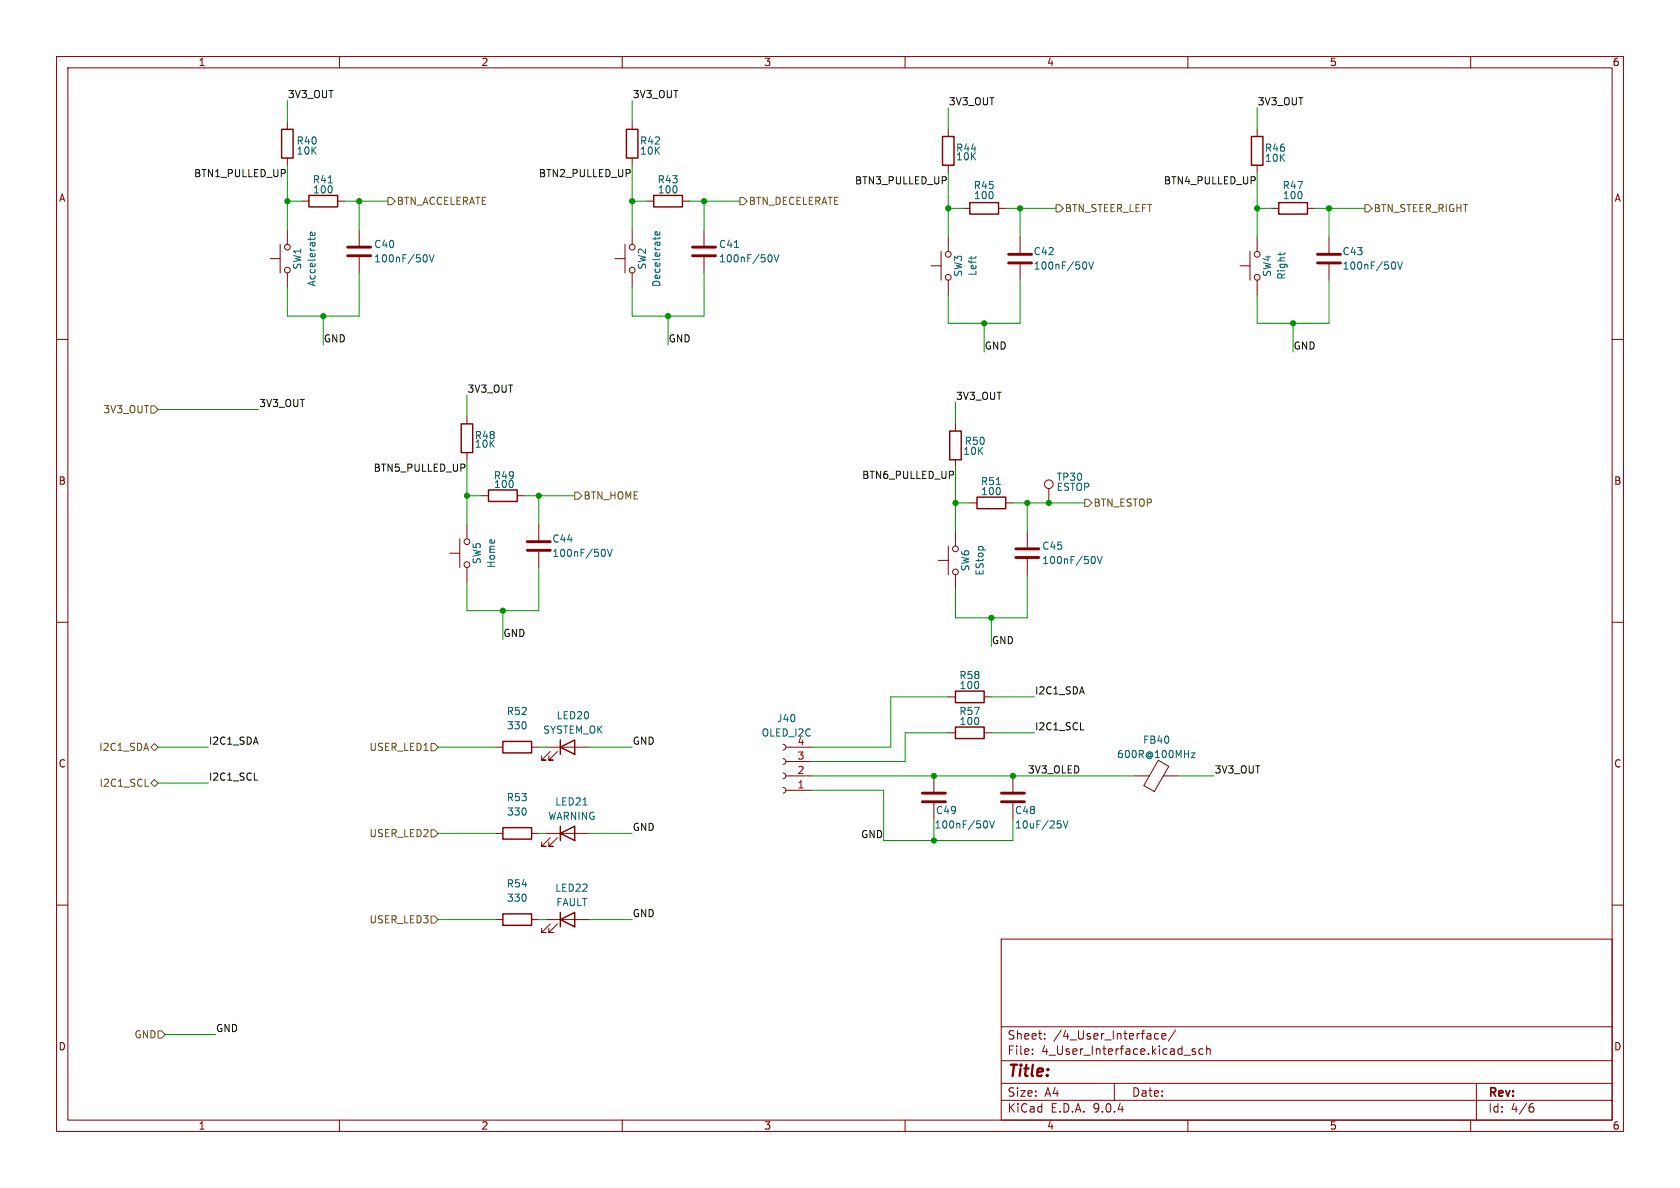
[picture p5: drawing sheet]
<svg xmlns="http://www.w3.org/2000/svg" width="297mm" height="210mm" viewBox="0 0 297 210" stroke-linecap="round" stroke-linejoin="round" font-family="sans-serif">
<g fill="none" stroke="#840000" stroke-width=".18">
<path d="M10 10h277v190h-277zM12 12h273v186h-273zM60 10v2M110 10v2M160 10v2M210 10v2M260 10v2M50.8 21.6v1.3M50.8 27.9v1.3M53.3 35.6h1.3M59.7 35.6h1.3M111.8 21.6v1.3"/>
<path d="M111.8 27.9v1.3M114.3 35.6h1.3M120.6 35.6h1.3M167.6 22.9v1.2M167.6 29.2v1.3M170.2 36.8h1.2M176.5 36.8h1.3M222.2 22.9v1.2M222.2 29.2v1.3M224.8 36.8h1.3M231.1 36.8h1.3M47.8 45.7h1.7"/>
<path d="M49.5 43.2v5.1M50.8 40.6v2.6M50.8 48.3v2.5M63.5 40.6v2.8M63.5 45.5v2.8M108.7 45.7h1.8M110.5 43.2v5.1M111.8 40.6v2.6M111.8 48.3v2.5M124.5 40.6v2.8M124.5 45.5v2.8M164.6 47h1.8"/>
<path d="M166.4 44.5v5M167.6 41.9v2.6M167.6 49.5v2.6M180.3 41.9v2.8M180.3 46.7v2.8M219.2 47h1.8M221 44.5v5M222.2 41.9v2.6M222.2 49.5v2.6M234.9 41.9v2.8M234.9 46.7v2.8M10 60h2"/>
<path d="M82.5 73.7v1.2M168.9 74.9v1.3M285 60h2M79.5 97.8h1.8M81.3 95.3v5M82.5 80v1.3M82.5 92.7v2.6M85.1 87.6h1.3M91.4 87.6h1.3M95.2 92.7v2.8M95.2 97.5v2.8M165.9 99.1h1.7"/>
<path d="M167.6 96.5v5.1M168.9 81.3v1.3M168.9 94v2.5M171.4 88.9h1.3M177.8 88.9h1.3M181.6 94v2.8M181.6 98.8v2.8M185.4 86.4v2.5M10 110h2M82.5 100.3v2.6M168.9 101.6v2.5M285 110h2"/>
<path d="M87.6 132.1h1.3M94 132.1h1.2M96.5 132.1h7.6M97.3 132.8l-1.5 1.6h.7h-.7v-.8M98.6 132.8l-1.6 1.6h.8h-.8v-.8M138.4 139.2l.4 .1 .1 .4-.1 .4-.4 .1M138.4 136.7l.4 .1 .1 .4-.1 .3-.4 .2M138.4 134.1l.4 .2 .1 .3-.1 .4-.4 .1M138.4 131.6l.4 .1 .1 .4-.1 .3-.4 .2M138.9 139.7h4.6M138.9 137.2h4.6M138.9 134.6h4.6"/>
<path d="M138.9 132.1h4.6M165.1 137.2v2.8M167.6 123.2h1.3M167.6 129.5h1.3M174 123.2h1.3M174 129.5h1.3M179.1 137.2v2.8M200.7 137.2h2.5M204.8 134.4l1.8 1.1-2.5 4.4-1.9-1zM205.7 137.2h2.6M87.6 147.3h1.3M94 147.3h1.2"/>
<path d="M96.5 147.3h7.6M97.3 148.1l-1.5 1.5h.7h-.7v-.8M98.6 148.1l-1.6 1.5h.8h-.8v-.8M165.1 142v2.8M179.1 142v2.8M10 160h2M87.6 162.6h1.3M94 162.6h1.2M96.5 162.6h7.6M97.3 163.3l-1.5 1.5h.7h-.7v-.7M98.6 163.3l-1.6 1.5h.8h-.8v-.7M177 166h108v32h-108z"/>
<path d="M285 160h2M60 198v2M110 198v2M160 198v2M177 194.5h108M177 191.5h108M177 187.5h108M177 181.5h108M182.5 186.3v.1M182.5 185.5v.1M184.7 183.6v.1M184.7 182.8v.1"/>
<path d="M197 191.5v3M204.2 183.6l.2 .1 .4-.1M204.8 182.8l-.4-.1-.2 .1M205.4 183.2l.7-.1-.1-.3-.4-.1-.2 .2 .1 .7h.5M207.8 182.1l-1.3 2M210 198v2M211.3 185.5l-.3-.1-.3 .2 .1 .2 .5 .2v.3h-.6M212.7 185.5l-.5-.1-.2 .3v.4l.1 .2h.6M213.3 185.5l.2-.1 .4 .1 .1 .9M213.3 184.9v1.5M260 198v2M261 191.5v6.5"/>
<path d="M270.6 195.7h.4l.2 .3-.1 .5-.5 .1M271 195.1l-.4 .1"/>
<circle cx="50.8" cy="43.7" r=".51"/>
<circle cx="50.8" cy="47.8" r=".51"/>
<circle cx="111.8" cy="43.7" r=".51"/>
<circle cx="111.8" cy="47.8" r=".51"/>
<circle cx="167.6" cy="49" r=".51"/>
<circle cx="167.6" cy="45" r=".51"/>
<circle cx="222.3" cy="49" r=".51"/>
<circle cx="222.3" cy="45" r=".51"/>
<circle cx="82.6" cy="95.8" r=".51"/>
<circle cx="82.6" cy="99.8" r=".51"/>
<circle cx="168.9" cy="97" r=".51"/>
<circle cx="185.4" cy="85.6" r=".76"/>
<circle cx="168.9" cy="101.1" r=".51"/>
</g>
<g fill="none" stroke="#840000" stroke-width=".51">
<path d="M61.5 43.7h4M61.5 45.2h4M122.4 43.7h4.1M122.4 45.2h4.1M178.3 45h4.1M178.3 46.5h4.1M232.9 45h4.1M232.9 46.5h4.1M93.2 95.8h4.1M93.2 97.3h4.1M179.6 97h4M179.6 98.6h4"/>
<path d="M163.1 140.2h4M163.1 141.7h4M177 140.2h4.1M177 141.7h4.1"/>
</g>
<g fill="none" stroke="#006464" stroke-width=".18">
<path d="M58 32.3h.8M55.6 41.1l.1 .4-.2 .1h-.6v-.5l.3-.1 .1 .6M75.2 45a.79 .79 0 0 1 0 1.3M75.9 45l.4 1.3 .4-1.3M116.6 41l.1 .4-.2 .1h-.6v-.5l.2-.1 .1 .6M129.8 43.8h.8M136.2 45a.79 .79 0 0 1 0 1.3M136.8 45l.5 1.3 .4-1.3M171.7 45.3v.5M172.5 45.3v.1M191.8 46.3a.79 .79 0 0 1 0 1.3M192.5 46.3l.4 1.3 .4-1.3"/>
<path d="M226.3 44.7v.4M227.1 44.7v.2M246.4 46.3a.79 .79 0 0 1 0 1.3M247.1 46.3l.4 1.3 .4-1.3M106.7 97.1a.79 .79 0 0 1 0 1.3M107.4 97.1l.4 1.3 .4-1.3M176.1 85.7h.8M193.3 98.4a.79 .79 0 0 1 0 1.2M194 98.4l.4 1.2 .4-1.2M210.6 133.1h.7l-.7 .8h.7M103.1 142.3h.7M174.3 145.1a.79 .79 0 0 1 0 1.3"/>
<path d="M174.9 145.1l.5 1.3 .4-1.3M187.5 145.7v.6M188 145.1l.4 1.3 .4-1.3"/>
</g>
<g fill="none" stroke="#840000" stroke-width=".25">
<path d="M49.8 22.9h2v5h-2zM54.6 34.5h5.1v2.1h-5.1zM110.7 22.9h2.1v5h-2.1zM115.6 34.5h5v2.1h-5zM166.6 24.1h2.1v5.1h-2.1zM171.4 35.8h5.1v2h-5.1zM221.2 24.1h2.1v5.1h-2.1zM226.1 35.8h5v2h-5zM81.5 74.9h2.1v5.1h-2.1zM167.9 76.2h2v5.1h-2zM86.4 86.6h5v2h-5zM172.7 87.9h5.1v2h-5.1z"/>
<path d="M88.9 131.1h5.1v2h-5.1zM99.1 132.1l2.5-1.3v2.6zM99.1 130.8v2.6M168.9 122.2h5.1v2h-5.1zM168.9 128.5h5.1v2.1h-5.1zM88.9 146.3h5.1v2h-5.1zM99.1 147.3l2.5-1.2v2.5zM99.1 146.1v2.5M88.9 161.5h5.1v2.1h-5.1zM99.1 162.6l2.5-1.3v2.5zM99.1 161.3v2.5"/>
</g>
<g fill="none" stroke="#725600" stroke-width=".18">
<path d="M68.6 34.9h.6l.6 .7-.6 .6h-.6zM130.8 34.9h.6l.7 .7-.7 .6h-.6zM186.7 36.2h.6l.7 .6-.7 .7h-.6zM241.3 36.2h.6l.7 .6-.7 .7h-.6zM26.7 71.8h.6l.6 .6-.6 .6h-.6zM101.6 87h.6l.7 .6-.7 .7h-.6zM191.8 88.3h.6l.6 .6-.6 .6h-.6zM25.7 139h.6M27.3 131.4l.6 .7-.6 .6-.6-.6zM27.3 137.8l.6 .6-.6 .7-.6-.7zM76.2 131.4h.6l.7 .7-.7 .6h-.6zM76.2 146.7h.6l.7 .6-.7 .7h-.6z"/>
<path d="M76.2 161.9h.6l.7 .7-.7 .6h-.6zM27.9 182.2h.7l.6 .7-.6 .6h-.7z"/>
</g>
<path d="M45 137.9h.6M191 129h.6" fill="none" stroke="#0f0f0f" stroke-width=".18"/>
<g fill="none" stroke="#009600" stroke-width=".18">
<path d="M50.8 17.8v3.8M111.8 17.8v3.8M167.6 19.1v3.8M222.2 19.1v3.8M50.8 35.6h2.5M50.8 29.2v11.4M61 35.6h7.6M63.5 35.6v5M111.8 35.6h2.5M111.8 29.2v11.4M121.9 35.6h8.9M124.5 35.6v5"/>
<path d="M167.6 36.8h2.6M167.6 30.5v11.4M177.8 36.8h8.9M180.3 36.8v5.1M222.2 36.8h2.6M222.2 30.5v11.4M232.4 36.8h8.9M234.9 36.8v5.1M57.1 55.9v5.1M63.5 48.3v7.6h-12.7v-5.1M118.1 55.9v5.1M124.5 48.3v7.6h-12.7v-5.1"/>
<path d="M174 57.2v5M180.3 49.5v7.7h-12.7v-5.1M228.6 57.2v5M234.9 49.5v7.7h-12.7v-5.1M27.9 72.4h17.8M82.5 69.9v3.8M168.9 71.1v3.8M82.5 87.6h2.6M82.5 81.3v11.4M92.7 87.6h8.9M95.2 87.6v5.1M168.9 88.9h2.5"/>
<path d="M168.9 82.6v11.4M179.1 88.9h12.7M181.6 88.9v5.1M88.9 108v5M95.2 100.3v7.7h-12.7v-5.1M175.3 109.2v5.1M181.6 101.6v7.6h-12.7v-5.1M27.9 132.1h8.9M27.9 138.4h8.9M77.5 132.1h10.1M95.2 132.1h1.3M104.1 132.1h7.7"/>
<path d="M143.5 137.2h57.2M143.5 139.7h12.7v8.9h22.9v-3.8M167.6 129.5h-7.6v5.1h-16.5M167.6 123.2h-10.1v8.9h-14M175.3 129.5h7.6M175.3 123.2h7.6M208.3 137.2h6.3M77.5 147.3h10.1M95.2 147.3h1.3M104.1 147.3h7.7M165.1 144.8v3.8M77.5 162.6h10.1"/>
<path d="M95.2 162.6h1.3M104.1 162.6h7.7M29.2 182.9h8.9"/>
</g>
<g fill="#009600" stroke="#009600" stroke-width=".18">
<circle cx="165.1" cy="137.2" r=".46"/>
<circle cx="165.1" cy="148.6" r=".46"/>
<circle cx="179.1" cy="137.2" r=".46"/>
<circle cx="181.6" cy="88.9" r=".46"/>
<circle cx="185.4" cy="88.9" r=".46"/>
<circle cx="175.3" cy="109.2" r=".46"/>
<circle cx="88.9" cy="108" r=".46"/>
<circle cx="82.5" cy="87.6" r=".46"/>
<circle cx="222.2" cy="36.8" r=".46"/>
<circle cx="234.9" cy="36.8" r=".46"/>
<circle cx="228.6" cy="57.2" r=".46"/>
<circle cx="63.5" cy="35.6" r=".46"/>
<circle cx="111.8" cy="35.6" r=".46"/>
<circle cx="124.5" cy="35.6" r=".46"/>
<circle cx="118.1" cy="55.9" r=".46"/>
<circle cx="95.2" cy="87.6" r=".46"/>
<circle cx="50.8" cy="35.6" r=".46"/>
<circle cx="57.1" cy="55.9" r=".46"/>
<circle cx="180.3" cy="36.8" r=".46"/>
<circle cx="167.6" cy="36.8" r=".46"/>
<circle cx="174" cy="57.2" r=".46"/>
<circle cx="168.9" cy="88.9" r=".46"/>
</g>
<text font-size="2.8" fill="#840000" x="178" y="190.9">Title:</text>
<g font-size="2.1" fill="#840000">
<text x="178" y="184">Sheet:</text>
<text x="186.2" y="184">/4_User_Interface/</text>
<text x="178" y="186.7">File:</text>
<text x="184.1" y="186.7">4_User_Interface.kicad_sch</text>
<text x="178" y="196.9">KiCad</text>
<text x="178" y="194.1">Size:</text>
<text x="184.7" y="194.1">A4</text>
<text x="185.7" y="196.9">E.D.A.</text>
<text x="193.3" y="196.9">9.0.4</text>
<text x="200" y="194.1">Date:</text>
<text x="263" y="194.3">Rev:</text>
<text x="263" y="196.9">Id:</text>
<text x="267.1" y="196.9">4/6</text>
</g>
<g font-size="1.8" fill="#840000">
<text x="35" y="11.9">1</text>
<text x="85" y="11.9">2</text>
<text x="135" y="11.9">3</text>
<text x="185" y="11.9">4</text>
<text x="235" y="11.9">5</text>
<text x="285" y="11.9">6</text>
<text x="10.3" y="35.9">A</text>
<text x="285.3" y="35.9">A</text>
<text x="10.3" y="85.9">B</text>
<text x="285.3" y="85.9">B</text>
<text x="10.3" y="135.9">C</text>
<text x="285.3" y="135.9">C</text>
<text x="10.3" y="185.9">D</text>
<text x="285.3" y="185.9">D</text>
<text x="35" y="199.9">1</text>
<text x="85" y="199.9">2</text>
<text x="135" y="199.9">3</text>
<text x="185" y="199.9">4</text>
<text x="235" y="199.9">5</text>
<text x="285" y="199.9">6</text>
</g>
<g font-size="1.8" fill="#0f0f0f">
<text x="50.8" y="17.4">3V3_OUT</text>
<text x="111.8" y="17.4">3V3_OUT</text>
<text x="167.6" y="18.7">3V3_OUT</text>
<text x="222.2" y="18.7">3V3_OUT</text>
<text x="34.2" y="31.4">BTN1_PULLED_UP</text>
<text x="95.2" y="31.4">BTN2_PULLED_UP</text>
<text x="151" y="32.7">BTN3_PULLED_UP</text>
<text x="205.7" y="32.7">BTN4_PULLED_UP</text>
<text x="57.1" y="60.6">GND</text>
<text x="118.1" y="60.6">GND</text>
<text x="174" y="61.9">GND</text>
<text x="228.6" y="61.9">GND</text>
<text x="82.5" y="69.5">3V3_OUT</text>
<text x="168.9" y="70.8">3V3_OUT</text>
<text x="45.7" y="72">3V3_OUT</text>
<text x="66" y="83.5">BTN5_PULLED_UP</text>
<text x="152.3" y="84.7">BTN6_PULLED_UP</text>
<text x="88.9" y="112.7">GND</text>
<text x="175.3" y="114">GND</text>
<text x="182.9" y="122.8">I2C1_SDA</text>
<text x="36.8" y="131.7">I2C1_SDA</text>
<text x="111.8" y="131.7">GND</text>
<text x="182.9" y="129.2">I2C1_SCL</text>
<text x="181.6" y="136.8">3V3_OLED</text>
<text x="214.6" y="136.8">3V3_OUT</text>
<text x="36.8" y="138.1">I2C1_SCL</text>
<text x="111.8" y="147">GND</text>
<text x="152.1" y="148.2">GND</text>
<text x="111.8" y="162.2">GND</text>
<text x="38.1" y="182.5">GND</text>
</g>
<g font-size="1.8" fill="#006464">
<text x="52.3" y="25.8">R40</text>
<text x="52.3" y="27.5">10K</text>
<text x="113" y="25.8">R42</text>
<text x="113" y="27.5">10K</text>
<text x="168.9" y="27">R44</text>
<text x="168.9" y="28.5">10K</text>
<text x="223.5" y="27">R46</text>
<text x="223.5" y="28.8">10K</text>
<text x="55.2" y="32.6">R41</text>
<text x="55.2" y="34.4">100</text>
<text x="116.2" y="32.6">R43</text>
<text x="116.2" y="34.4">100</text>
<text x="172" y="33.6">R45</text>
<text x="172.1" y="35.4">100</text>
<text x="226.7" y="33.6">R47</text>
<text x="226.7" y="35.4">100</text>
<text x="53.4" y="47.8" transform="rotate(-90 53.4 47.8)">SW1</text>
<text x="66" y="44">C40</text>
<text x="66" y="46.6">100nF/50V</text>
<text x="114.4" y="47.8" transform="rotate(-90 114.4 47.8)">SW2</text>
<text x="127" y="44">C41</text>
<text x="127" y="46.6">100nF/50V</text>
<text x="182.6" y="45.3">C42</text>
<text x="182.6" y="47.9">100nF/50V</text>
<text x="237.2" y="45.3">C43</text>
<text x="237.2" y="47.9">100nF/50V</text>
<text x="56" y="50.8" transform="rotate(-90 56 50.8)">Accelerate</text>
<text x="116.9" y="50.8" transform="rotate(-90 116.9 50.8)">Decelerate</text>
<text x="170.3" y="49" transform="rotate(-90 170.3 49)">SW3</text>
<text x="172.8" y="48.9" transform="rotate(-90 172.8 48.9)">Left</text>
<text x="224.9" y="49" transform="rotate(-90 224.9 49)">SW4</text>
<text x="227.4" y="49.5" transform="rotate(-90 227.4 49.5)">Right</text>
<text x="83.8" y="77.8">R48</text>
<text x="83.8" y="79.3">10K</text>
<text x="170.2" y="80.6">10K</text>
<text x="170.4" y="78.8">R50</text>
<text x="87.2" y="84.9">R49</text>
<text x="87.2" y="86.5">100</text>
<text x="173.3" y="86">R51</text>
<text x="173.3" y="87.7">100</text>
<text x="186.7" y="85.2">TP30</text>
<text x="186.7" y="87">ESTOP</text>
<text x="85.2" y="99.8" transform="rotate(-90 85.2 99.8)">SW5</text>
<text x="87.7" y="100.5" transform="rotate(-90 87.7 100.5)">Home</text>
<text x="97.5" y="96.1">C44</text>
<text x="97.5" y="98.7">100nF/50V</text>
<text x="171.6" y="101.1" transform="rotate(-90 171.6 101.1)">SW6</text>
<text x="174.1" y="101.9" transform="rotate(-90 174.1 101.9)">EStop</text>
<text x="184.2" y="97.4">C45</text>
<text x="184.2" y="99.9">100nF/50V</text>
<text x="169.5" y="120.2">R58</text>
<text x="169.5" y="122">100</text>
<text x="89.5" y="126.6">R52</text>
<text x="89.5" y="129.1">330</text>
<text x="95.9" y="129.9">SYSTEM_OK</text>
<text x="98.3" y="127.4">LED20</text>
<text x="134.5" y="130.4">OLED_I2C</text>
<text x="137.3" y="127.9">J40</text>
<text x="140.9" y="131.8">4</text>
<text x="169.5" y="126.6">R57</text>
<text x="169.5" y="128.4">100</text>
<text x="202" y="131.7">FB40</text>
<text x="197.4" y="134.2">600R@100MHz</text>
<text x="89.5" y="141.8">R53</text>
<text x="98.1" y="142.6">LED21</text>
<text x="89.5" y="144.4">330</text>
<text x="96.8" y="145.1">WARNING</text>
<text x="165.1" y="146.7">100nF/50V</text>
<text x="165.4" y="144.1">C49</text>
<text x="179.3" y="146.7">10uF/25V</text>
<text x="179.3" y="144.1">C48</text>
<text x="89.5" y="157.1">R54</text>
<text x="89.5" y="159.6">330</text>
<text x="98.1" y="157.8">LED22</text>
<text x="98.2" y="160.4">FAULT</text>
</g>
<g font-size="1.8" fill="#725600">
<text x="70" y="36.4">BTN_ACCELERATE</text>
<text x="132.3" y="36.4">BTN_DECELERATE</text>
<text x="188.2" y="37.7">BTN_STEER_LEFT</text>
<text x="242.8" y="37.7">BTN_STEER_RIGHT</text>
<text x="18.2" y="73.3">3V3_OUT</text>
<text x="103.1" y="88.5">BTN_HOME</text>
<text x="193.2" y="89.8">BTN_ESTOP</text>
<text x="17.4" y="132.9">I2C1_SDA</text>
<text x="65.2" y="132.9">USER_LED1</text>
<text x="17.5" y="139.3">I2C1_SCL</text>
<text x="65.2" y="148.2">USER_LED2</text>
<text x="65.2" y="163.4">USER_LED3</text>
<text x="23.7" y="183.7">GND</text>
</g>
<g font-size="1.8" fill="#a90000">
<text x="140.9" y="136.9">2</text>
<text x="140.9" y="134.4">3</text>
<text x="140.9" y="139.4">1</text>
</g>
</svg>
